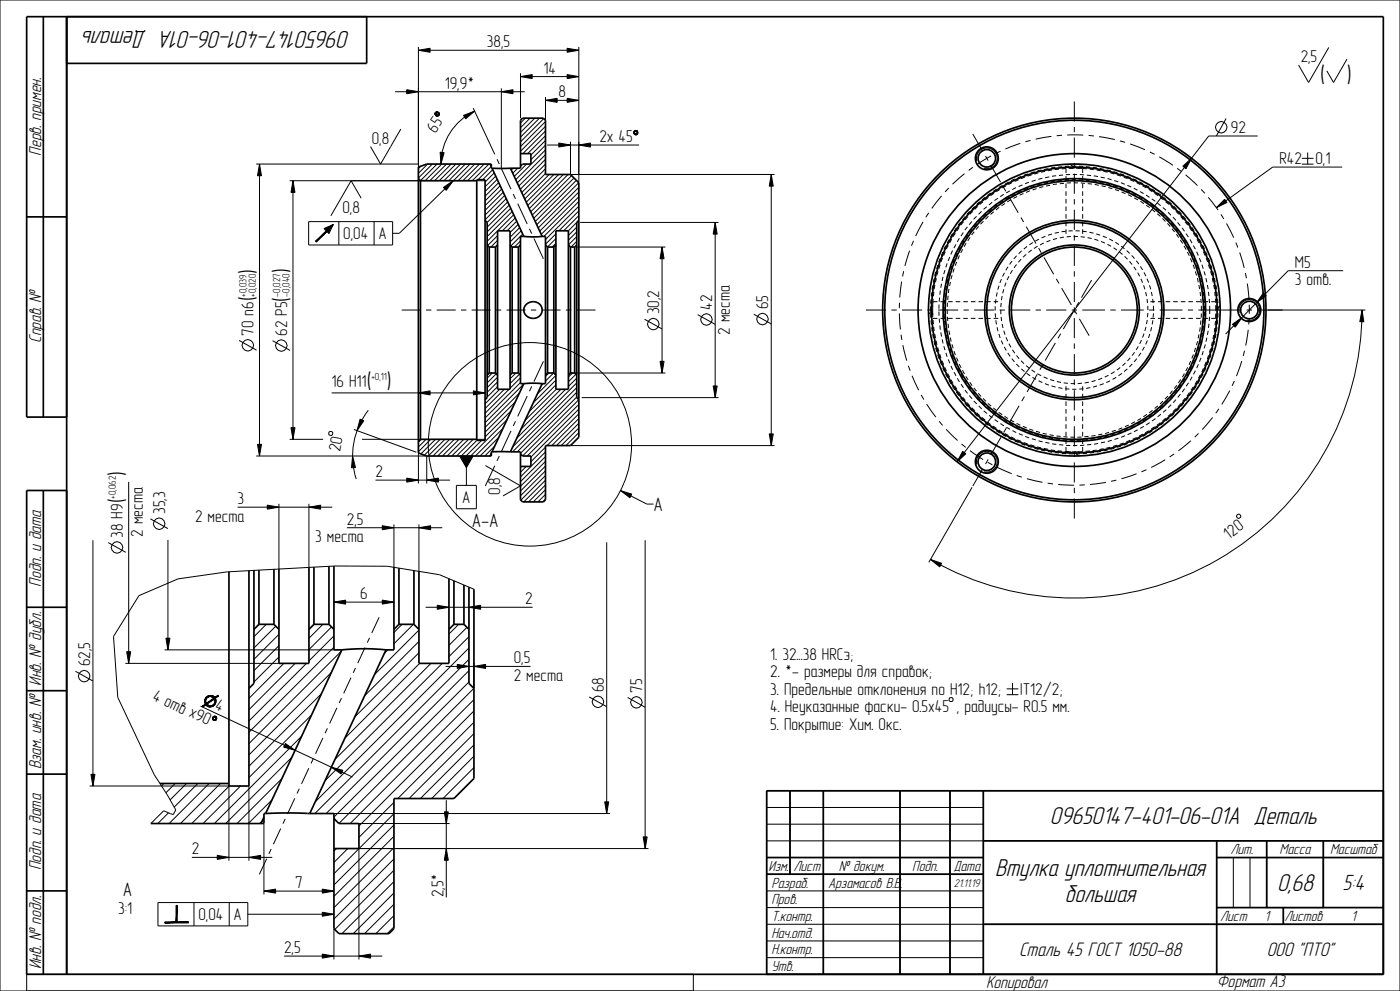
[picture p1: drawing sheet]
<svg xmlns="http://www.w3.org/2000/svg" width="420mm" height="297mm" viewBox="0 0 420 297" stroke-linecap="round" stroke-linejoin="round" font-family="sans-serif">
<g fill="none" stroke="#000" stroke-width=".51">
<path d="M13 5v120M20 5v287M110 5v14h-90M125.5 53.5l.6 .7M126.1 54.2v77.5M126.1 54.2h16.9M143 53.9h2.5v78.1h-2.5zM147 49.2h-19l-2.5 .9v85.7l2.5 .9h19M147 49.2h.4v1.2h.2M147 49.2l.4 .8M147.6 50.4h5.5M147.6 50.4l9.5 20.5"/>
<path d="M153.1 50.4h3v-14.4l.7-.6h6.2l.6 .6v16.3h7.5l2.5 2.5v76.2l-2.5 2.5h-7.5v16.3l-.6 .6h-6.2l-.7-.6v-14.4h-3M153.1 50.4l9.6 20.5M156.1 46h3.2v3.2h-2.5l-.7 .6M8 65h12M145.5 66l.6 .7v52.5l-.6 .6M146.1 73.4l.7 .6M146.8 74v37.8M146.8 74h1.8M148.6 74v37.8M149.3 69.2h3.7v47.5h-3.7zM149.3 73.4l-.7 .6M153 73.4l.6 .6"/>
<path d="M153.6 74v37.8M153.6 74h1.9M155.5 74v37.8M156.1 73.4l-.6 .6M157.1 70.9h5.6M157.1 70.9h-1v44.1h1M162.7 70.9h.9v44.1h-.9M163.6 73.4l.7 .6M164.3 74v37.8M164.3 74h1.8M166.1 74v37.8M166.8 69.2h3.7v47.5h-3.7z"/>
<path d="M166.8 73.4l-.7 .6M170.5 73.4l.6 .6M171.1 74h1.3M171.1 74v37.8M172.4 74v37.8M173 73.4l-.6 .6M173.6 66l-.6 .7v52.5l.6 .6M146.8 111.8h1.8M146.8 111.8l-.7 .6M148.6 111.8l.7 .6M153.6 111.8h1.9M153.6 111.8l-.6 .6"/>
<path d="M155.5 111.8l.6 .6M157.1 115h5.6M157.1 115l-9.5 20.4M162.7 115l-9.6 20.4M164.3 111.8h1.8M164.3 111.8l-.7 .6M166.1 111.8l.7 .6M171.1 111.8h1.3M171.1 111.8l-.6 .6M172.4 111.8l.6 .6M20 125h-12v-120h407v287h-407v-145h12M126.1 131.7h16.9"/>
<path d="M126.1 131.7l-.6 .6M147.4 135.9l-.4 .8M147.6 135.4h5.5M147.6 135.4h-.2v1.2l-.4 .1M156.1 136l.7 .7h2.5v3.1h-3.2M13 147v145M74.7 171v64.6h-6v-64.2M76.2 170.9v33.9l-1.5 1.5M77.7 170.9v16.2M82.2 170.6v16.5M92.7 170.1v28.7h-9v-28.3M94.2 170v17.1"/>
<path d="M98.7 169.7v17.4M100.2 169.6v25.2h2.4M118.2 170v24.8h-2.4M119.7 170.3v16.8M124.2 171v16.1M125.7 171.2v27.6h9v-25.4M136.2 174.1v13M139.2 175.3v11.8M140.7 176v28.8l1.5 1.5M142.2 176.6v56.7l-6 6h-18v39l-1.5 1.5h-15l-1.5-1.5v-34.5h-7.3M8 182h12M77.7 187.1l-1.5 1.5"/>
<path d="M77.7 187.1h4.5M82.2 187.1l1.5 1.5M94.2 187.1l-1.5 1.5M94.2 187.1h4.5M98.7 187.1l1.5 1.5M102.6 194.8l.7-.1a63.7 63.7 0 0 1 12.5 .1M102.6 194.8l-22.9 49M115.8 194.8l-22.9 49M119.7 187.1l-1.5 1.5M119.7 187.1h4.5M124.2 187.1l1.5 1.5M136.2 187.1l-1.5 1.5"/>
<path d="M136.2 187.1h3M139.2 187.1l1.5 1.5M8 207h12M8 232h12M48 234.8h20.7M237 237v25M247 237v55M270 237v55M285 237v55M295 237v55M415 237h-185v55M45.3 246.8h33"/>
<path d="M79.2 244.9l-.9 1.9M79.7 243.8h-.5v3h-.9M79.7 243.8l7.5-.2 5.7 .2M100.2 245.3l1.5 1.5h6v7.5h-7.5M230 257h65M295 252h120M365 257h50M365 252v40M380 252v20M397 252v20M8 267h12M230 262h65"/>
<path d="M295 277h120M365 272h50M385 272v5"/>
<circle cx="322.3" cy="92.9" r="57.5"/>
<circle cx="322.3" cy="92.9" r="56.9"/>
<circle cx="322.3" cy="92.9" r="46.9"/>
<circle cx="322.3" cy="92.9" r="43.8"/>
<circle cx="322.3" cy="92.9" r="42.8"/>
<circle cx="322.3" cy="92.9" r="39.4"/>
<circle cx="322.3" cy="92.9" r="38.8"/>
<circle cx="322.3" cy="92.9" r="26.9"/>
<circle cx="322.3" cy="92.9" r="26.3"/>
<circle cx="322.3" cy="92.9" r="19.5"/>
<circle cx="322.3" cy="92.9" r="18.9"/>
</g>
<g fill="none" stroke="#000" stroke-width=".3">
<path d="M0 0h420v297h-420zM125.5 15.1l3.5-.6v1.2zM125.5 14.1v35.1h-48.7M125.5 15.1h48.1M170.1 14.5l3.5 .6-3.5 .6zM173.6 14.1v38.2M156.1 23l3.5-.6v1.2zM156.1 22v13.4M156.1 23h17.5M157.6 35.4l-1.5 1.5M159 35.4l-2.9 2.9M160.4 35.4l-4.3 4.3"/>
<path d="M161.8 35.4l-5.7 5.7M163.1 35.5l-7 7M163.6 30.1l3.5-.6v1.2zM163.6 36.4l-7.5 7.5M163.6 37.9l-7.5 7.5M163.6 39.3l-6.7 6.7M163.6 29.1v6.9M163.6 30.1h10M170.1 22.4l3.5 .6-3.5 .6zM170.1 29.5l3.5 .6-3.5 .6zM367.8 35.5l-2.9 5.3M77.8 49.2l.6 3.5h-1.2z"/>
<path d="M77.8 49.2v87.5M87.9 54.2l.6 3.5h-1.2zM87.9 54.2v77.5M126.2 49.8l-.7 .7M128.3 49.2l-2.8 2.7M129.7 49.2l-4.2 4.2M131.1 49.2l-5 5h-39.2M132.5 49.2l-5 5M133.9 49.2l-5 5M135.4 49.2l-5 5M136.8 49.2l-5 5M138.2 49.2l-5 5"/>
<path d="M139.6 49.2l-5 5M141 49.2l-5 5M142.4 49.2l-5 5M143 54.2h2.5M143.8 49.2l-5 5M145.3 49.2l-5 5M146.7 49.2l-5 5M147.4 49.9l-4 4M147.8 50.9l-3 3M148.3 51.8l-2.8 2.8M148.7 52.8l-3.2 3.2M149.2 53.8l-3.7 3.6"/>
<path d="M149.6 54.7l-4.1 4.1M150.1 55.7l-4.6 4.5M150.5 56.6l-5 5M151 57.6l-5.5 5.4M151.4 58.6l-5.9 5.9M151.9 59.5l-6.4 6.4M153.9 50.4l-.5 .6M155.3 50.4l-1.5 1.5M158 49.2l-3.7 3.7M163.6 40.7l-5.3 5.3M163.6 42.1l-4.3 4.4M163.6 43.5l-4.3 4.4"/>
<path d="M163.6 44.9l-8.9 8.9M163.6 46.3l-8.4 8.5M163.6 47.8l-8 8M163.6 49.2l-7.5 7.5M163.6 50.6l-7.1 7.1M163.6 52l-6.6 6.7M164.8 52.3l-7.4 7.3M166.2 52.3l-8.3 8.3M167.6 52.3l-9.3 9.3M169 52.3l-10.2 10.2M170.4 52.3l-11.2 11.2M171.1 52.3h61.3"/>
<path d="M171.5 52.6l-11.8 11.9M172.2 53.3l-12.1 12.1M172.9 54.1l-12.3 12.3M173.6 54.8l-12.6 12.5M173.6 56.1l-12.1 12.2M173.6 57.6l-11.7 11.7M173.6 59l-11.2 11.2M231.4 52.3l.6 3.5h-1.2zM231.4 52.3v81.2M293 48.3a3.1 3.1 0 0 1 2.8-4 3.1 3.1 0 0 1 3.4 3.4 3.1 3.1 0 0 1-4 2.8M354.9 49.8l2.6-2.4-1.7 3.2zM367.4 59.7l.7 1-3.2 1.5z"/>
<path d="M377.3 40.8h-14.7l-75.5 97.6M390.6 47.4h3.5M390.6 49.2h3.5M392.3 45.7v3.5M402.7 50.1h-20.9l-16.9 12.1M149.3 70.6l-3 3M149.3 72l-2 2M152.3 60.5l-6.2 6.2M152.8 61.5l-6.7 6.6M153.2 62.4l-7.1 7.1M153.7 63.4l-7.6 7.5M154.1 64.4l-8 7.9"/>
<path d="M154.6 65.3l-3.9 3.9M155 66.3l-2.9 2.9M155.5 67.3l-2.5 2.4M155.9 68.2l-2.9 2.9M156.1 72.2l-1.8 1.8M156.4 69.2l-3.4 3.3M156.8 70.1l-3.5 3.6M166.8 70.1l-3.2 3.1M166.8 71.5l-2.6 2.5M166.8 72.9l-1.2 1.1M172.8 74h26.8M173 66.7l-2.5 2.5"/>
<path d="M173 68.1l-2.5 2.5M173 69.5l-2.5 2.5M173 70.9l-2.5 2.5M173 72.3l-1.7 1.7M173.6 60.4l-10.4 10.5M173.6 61.8l-10 10M173.6 63.2l-5.9 6M173.6 64.6l-4.5 4.6M174 66.7h41.6M198.6 74l.6 3.5h-1.2zM198.6 74v37.8M214.6 66.7l.6 3.5h-1.2z"/>
<path d="M214.6 66.7v52.5M193.4 95.7l5.2 2.9M209.3 94.3l5.3 2.9M226.1 94.2l5.3 2.9M369.7 97.2l2.9-2.1-2 2.9zM371.8 93.7a3.1 3.1 0 0 1 2.7-3.9 3.1 3.1 0 0 1 3.4 3.4 3.1 3.1 0 0 1-3.9 2.7M379 87.8l.9 .8-2.9 2.1zM380.3 92.9h29.3M402.9 81.1h-16.4l-18.8 19M408.6 92.9l.5 3.5h-1.2zM408.6 92.9a86.3 86.3 0 0 1-129.5 74.8M71.7 102l5.3 2.9"/>
<path d="M81.8 102.1l5.2 2.9M99.5 117.7h46M125.5 117.7l3.5-.6v1.2zM142 117.1l3.5 .6-3.5 .6zM147.7 111.8l-1.6 1.5M148.9 112l-2.8 2.7M149.3 113l-3.2 3.2M149.3 114.5l-3.2 3.1M149.3 115.9l-3.2 3.1M149.9 116.7l-4.4 4.3M151.3 116.7l-5.8 5.7M152.7 116.7l-7.2 7.2"/>
<path d="M154.8 111.8l-1.8 1.7M155.8 117.8l-10.3 10.3M155.8 112.1l-2.8 2.8M156.1 113.2l-3.1 3.2M156.1 114.6l-10.6 10.7M157.1 115.2l-11.6 11.5M162.9 115l-.4 .4M164.7 111.8l-1.1 1M166.1 111.8l-2.5 2.4M166.8 112.5l-5.6 5.6M166.8 113.9l-6.8 6.8M166.8 115.3l-8.1 8.1"/>
<path d="M166.9 116.7l-9.4 9.3M168.3 116.7l-12 12M169.7 116.7l-14.7 14.6M171.7 111.8l-1.2 1.2M172.4 111.8h27.2M172.8 112.2l-2.3 2.2M173 113.3l-2.5 2.5M173 114.7l-19.2 19.3M173 116.2l-19.2 19.2M173 117.6l-17.8 17.8M173 119l-16.9 16.9M173.6 119.8l-16.8 16.9"/>
<path d="M174.5 119.2h41.1M198 108.3h1.2l-.6 3.5zM214 115.7h1.2l-.6 3.5zM76.8 136.7h51.2v8.2M77.2 133.2h1.2l-.6 3.5zM86.9 131.7h10M87.3 128.2h1.2l-.6 3.5zM98.7 129.5l.3-.2 .6 .1 .2 .3-.1 .6-.3 .2-.6-.1-.2-.3zM105.8 136.7l.8 3.4-1.2 .1zM106.2 128.7l18.7 6.8M108 125.6l1.1 .5-2 3zM108.6 131.7h17.5"/>
<path d="M110.5 123a22.2 22.2 0 0 0-3.6 20.6M125.5 135.8v9.1M126.4 131.7l-.9 .8M127.8 131.7l-2.3 2.3M129.2 131.7l-3.7 3.7M130.6 131.7l-4.3 4.3M132.1 131.7l-4.8 4.7M133.5 131.7l-5 5M134.9 131.7l-5 5M136.3 131.7l-5 5M137.7 131.7l-5 5M139.1 131.7l-5 5"/>
<path d="M140.5 131.7l-5 5M142 131.7l-5 5M143 131.7h2.5M143.1 132l-4.7 4.7M144.5 132l-4.7 4.7M147.2 136.4l-.3 .3M148.4 133.7l-3 3M149.6 131.1l-5.6 5.6M150.9 128.4l-8.3 8.3M152.1 125.8l-10.9 10.9M153.3 123.1l-7.8 7.8M154.6 120.5l-9.1 9"/>
<path d="M156.5 139.8l-.4 .3M157.9 139.8l-1.8 1.7M163.6 134l-4.3 4.4M163.6 135.4l-7.5 7.5M163.6 136.8l-7.5 7.5M163.6 138.3l-7.5 7.5M163.6 139.7l-7.5 7.5M171.1 133.5h61.3M173.6 121.2l-15.4 15.5M173.6 122.6l-14.3 14.4M173.6 124l-9.5 9.5M173.6 125.4l-8.1 8.1"/>
<path d="M173.6 126.8l-6.6 6.7M173.6 128.3l-5.2 5.2M173.6 129.7l-3.8 3.8M230.8 130h1.2l-.6 3.5zM288.8 135.3l.9 .7-2.6 2.4zM293 139.2a3.1 3.1 0 0 1 2.8-3.9 3.1 3.1 0 0 1 3.4 3.4 3.1 3.1 0 0 1-4 2.7M38.6 144.4v54.4M45.1 155.5l5.3 2.9M71.3 152h28.4M80.2 151.4l3.5 .6-3.5 .6zM83.7 151v19.5M92.7 152l3.5-.6v1.2z"/>
<path d="M92.7 151v19.1M104.1 158.2h28.6M112.7 143.9h22.3M114.7 157.6l3.5 .6-3.5 .6zM118.2 157.2v12.8M122 143.3l3.5 .6-3.5 .6zM125.7 158.2l3.5-.6v1.2zM125.7 157.2v14M128 143.9l3.5-.6v1.2zM163.6 141.1l-7.5 7.5M163.6 142.5l-7.3 7.4M163.6 143.9l-6.5 6.5"/>
<path d="M163.6 145.3l-5 5.1M163.6 146.7l-3.6 3.7M163.6 148.2l-2.2 2.2M163.6 149.6l-.8 .8M291.6 146l-13 22.5M371 154.4l.5-.3h.4l.3 .5v.4l-.5 .4-.4-.1-.3-.5zM27.9 161.9v73.7M32.5 162.6l5.2 2.9M50.4 161.8v33M114.7 179.9l3.5 .6-3.5 .6zM142.2 176.6l-10.4-4.4-15.6-2.5-15.7-.1-32.3 1.8-14.8 2.1-11.7 5-7.6 12.2 1.2 18.3 11 23.1 3.9 6.1 2.5 4.5-.7 1.4-2.9-1.1-3.8 3.8M182 162.5v81.3"/>
<path d="M193.5 161.9v92.4M279.1 167.7l3.4 1.1-.6 1.1zM37.6 198.8h46.1M38 195.3h1.2l-.6 3.5zM49.4 194.8h50.8M49.8 191.3h1.2l-.6 3.5zM79.9 187.1l-3.7 3.7M82.7 187.7l-6.5 6.5M83.7 190.1l-7.5 7.5M83.7 193.5l-7.5 7.5M83.7 196.9l-7.5 7.5M85.2 198.8l-10.5 10.5"/>
<path d="M88.6 198.8l-13.9 13.9M91.9 198.8l-17.2 17.3M96.9 187.1l-4.2 4.2M99.5 187.9l-6.8 6.8M100.2 180.5l3.5-.6v1.2zM100.2 190.6l-7.5 7.5M100.2 194l-25.5 25.5M100.2 180.5h18M102.4 195.2l-27.7 27.7M116.4 194.8l-1.1 1M120.6 187.1l-2.4 2.4M124 187.1l-5.8 5.8"/>
<path d="M125.7 188.8l-13.4 13.4M125.7 192.2l-16.3 16.3M125.7 195.6l-19.3 19.3M125.9 198.8l-22.4 22.5M127.7 182h32.1M129.3 198.8l-28.8 28.8M131.2 181.4l3.5 .6-3.5 .6zM132.7 198.8l-35.2 35.2M137.6 187.1l-2.9 2.9M140.1 188l-5.4 5.4M140.7 182l3.5-.6v1.2zM140.7 190.8l-6 6"/>
<path d="M140.7 194.2l-46.1 46.1M140.7 197.6l-46.2 46.2M22.6 201.2l5.3 2.9M93.5 214.3l-18.8 18.7M96.4 207.9l-21.7 21.8M99.4 201.5l-24.7 24.8M140.7 201l-42.8 42.8M140.7 204.4l-40.5 40.5M142.2 206.3l-40.5 40.5M142.2 209.7l-37.2 37.1M142.2 213.1l-34.5 34.5M142.2 216.5l-22.9 22.8"/>
<path d="M142.2 219.9l-19.5 19.4M176.8 208.9l5.2 2.9M188.3 209l5.2 3M285 209.1h.6l.3 .3v.5l-.3 .3h-.6l-.3-.3v-.5zM302 206.4h3.5M302 208.2h3.5M303.8 204.7v3.5M26.9 235.6h41.8v22.4M27.3 232.1h1.2l-.6 3.5zM49.2 234.8l-.8 .7M52.6 234.8l-2.8 2.8M55.9 234.8l-4.9 4.9"/>
<path d="M59.3 234.8l-7 7.1M62.7 234.8l-12 12M66.1 234.8l-12 12M68.8 235.6l-11.3 11.2M72.2 235.6l-11.3 11.2M74.7 235.6v22.4M81.6 239.7l-7.1 7.1M84.6 233.3l-13.5 13.5M87.5 227l-19.8 19.8M90.5 220.6l-26.2 26.2M142.2 223.2l-16.1 16.1M142.2 226.6l-12.7 12.7"/>
<path d="M142.2 230l-9.3 9.3M230 237h185v55h-185zM237 237v25M247 237v55M270 237v55M285 237v55M295 237v55M50.6 243.6l-3.3 3.2M57.6 257h24.1M65.2 256.4l3.5 .6-3.5 .6zM74.7 257l3.5-.6v1.2zM78.6 246.1l-.7 .7"/>
<path d="M79.2 246.8v21.3M100.2 243.8h82.8M100.9 254.3l-.7 .8M104.3 254.3l-4.1 4.2M118.2 240.5l-10.5 10.5M118.2 243.9l-18 18M118.2 247.2l-18 18M118.2 250.6l-18 18M118.2 254l-18 18M118.2 257.4l-18 18M181.4 240.3h1.2l-.6 3.5zM192.9 250.8h1.2l-.6 3.5z"/>
<path d="M194.5 254.3h-86.8v33.2M230 242h65M230 247h65M230 252h185M230 257h65M365 257h50M365 252v40M370 257v15M375 257v15M380 252v20M397 252v20M79.2 267.1l3.5-.6v1.2z"/>
<path d="M79.2 267.1h21M96.7 266.5l3.5 .6-3.5 .6zM100.2 278.3v9.2M118.2 260.8l-17.8 17.8M118.2 264.2l-15.6 15.6M118.2 267.6l-12.2 12.2M118.2 271l-8.8 8.8M118.2 274.4l-5.4 5.4M118.2 277.8l-2 2M230 262h65M230 267h65M230 272h65"/>
<path d="M230 277h185M365 272h50M385 272v5M8 297v-5h200v5M85.2 286.5h29.5M96.7 285.9l3.5 .6-3.5 .6zM107.7 286.5l3.5-.6v1.2zM230 282h65M230 287h65"/>
<circle cx="366.3" cy="38.1" r="1.72"/>
<circle cx="196" cy="97.2" r="1.72"/>
<circle cx="211.9" cy="95.8" r="1.72"/>
<circle cx="228.7" cy="95.7" r="1.72"/>
<circle cx="74.3" cy="103.5" r="1.72"/>
<circle cx="84.4" cy="103.6" r="1.72"/>
<circle cx="159" cy="133.2" r="30.5"/>
<circle cx="47.8" cy="157" r="1.72"/>
<circle cx="35.1" cy="164.1" r="1.72"/>
<circle cx="25.3" cy="202.7" r="1.72"/>
<circle cx="179.4" cy="210.4" r="1.72"/>
<circle cx="190.9" cy="210.5" r="1.72"/>
</g>
<g fill="#000">
<path d="M125.5 15.1l3.5-.6v1.2zM170.1 14.5l3.5 .6-3.5 .6zM156.1 23l3.5-.6v1.2zM163.6 30.1l3.5-.6v1.2zM170.1 22.4l3.5 .6-3.5 .6zM170.1 29.5l3.5 .6-3.5 .6zM77.8 49.2l.6 3.5h-1.2zM87.9 54.2l.6 3.5h-1.2zM231.4 52.3l.6 3.5h-1.2zM354.9 49.8l2.6-2.4-1.7 3.2zM198.6 74l.6 3.5h-1.2zM214.6 66.7l.6 3.5h-1.2z"/>
<path d="M367.4 59.7l.7 1-3.2 1.5zM369.7 97.2l2.9-2.1-2 2.9zM379 87.8l.9 .8-2.9 2.1zM408.6 92.9l.5 3.5h-1.2zM125.5 117.7l3.5-.6v1.2zM142 117.1l3.5 .6-3.5 .6zM198 108.3h1.2l-.6 3.5zM214 115.7h1.2l-.6 3.5zM77.2 133.2h1.2l-.6 3.5zM87.3 128.2h1.2l-.6 3.5zM105.8 136.7l.8 3.4-1.2 .1zM108 125.6l1.1 .5-2 3z"/>
<path d="M230.8 130h1.2l-.6 3.5zM288.8 135.3l.9 .7-2.6 2.4zM80.2 151.4l3.5 .6-3.5 .6zM92.7 152l3.5-.6v1.2zM114.7 157.6l3.5 .6-3.5 .6zM122 143.3l3.5 .6-3.5 .6zM125.7 158.2l3.5-.6v1.2zM128 143.9l3.5-.6v1.2zM279.1 167.7l3.4 1.1-.6 1.1zM38 195.3h1.2l-.6 3.5zM49.8 191.3h1.2l-.6 3.5zM100.2 180.5l3.5-.6v1.2z"/>
<path d="M114.7 179.9l3.5 .6-3.5 .6zM131.2 181.4l3.5 .6-3.5 .6zM140.7 182l3.5-.6v1.2zM27.3 232.1h1.2l-.6 3.5zM65.2 256.4l3.5 .6-3.5 .6zM74.7 257l3.5-.6v1.2zM181.4 240.3h1.2l-.6 3.5zM192.9 250.8h1.2l-.6 3.5zM79.2 267.1l3.5-.6v1.2zM96.7 266.5l3.5 .6-3.5 .6zM96.7 285.9l3.5 .6-3.5 .6zM107.7 286.5l3.5-.6v1.2z"/>
</g>
<path d="M360.4 92.9a38.1 38.1 0 0 0-56.4-33.4 38.1 38.1 0 0 0-2.2 65.6 38.1 38.1 0 0 0 58.5-29.6l.1-2.6M361.4 92.9a39.1 39.1 0 0 0-57.9-34.2 39.1 39.1 0 0 0-2.2 67.2 39.1 39.1 0 0 0 60-30.3l.1-2.7M364.8 92.9a42.5 42.5 0 0 0-62.9-37.2 42.5 42.5 0 0 0-2.5 73.1 42.5 42.5 0 0 0 65.3-33l.1-2.9M365.4 92.9a43.1 43.1 0 0 0-63.8-37.8 43.1 43.1 0 0 0-2.5 74.2 43.1 43.1 0 0 0 66.2-33.4l.1-3" fill="none" stroke="#000" stroke-width=".3" stroke-dasharray="1.3 .8" stroke-linecap="butt"/>
<!-- layer: AXES -->
<g fill="none" stroke="#000" stroke-width=".3">
<path d="M322.3 30.4v6M322.3 38v1.6M145.6 40.2l2.8 6.1M149.1 47.7l.7 1.5M149.8 49.2h.1M150.5 50.6l2.8 6.1M154 58.1l.6 1.5M291.8 40.1l3 5.3M295.6 46.8l.8 1.3M297.2 49.5l3 5.1M301 56h.1M301 56l.8 1.3"/>
<path d="M302.6 58.7l2.9 5.1M319.8 50.5v1.4M319.8 52.8v1.3M319.8 55v1.4M319.8 57.3v1.4M319.8 59.6v1.4M321.1 49.2l.8 .7M321.9 49.9h.1M321.9 49.9h.7M322.3 50.4h-1.5M322.3 41.2v6.1M322.3 48.9v1.6"/>
<path d="M322.3 52v6.1M322.3 59.7v1.6M323.3 50.4l1.5 .1v1.4M323.5 49.2h.1M324.8 52.8v1.3M324.8 55v1.4M324.8 57.3v1.4M324.8 59.6v1.4M155.3 61l2.9 6.1M158.8 68.6l.7 1.4M160.2 71.5l2.8 6.1M306.3 65.2l.8 1.3"/>
<path d="M307.9 67.9l2.9 5.1M311.6 74.4l.8 1.4M313.2 77.1l2.9 5.1M319.8 61.9v1.3M319.8 64.2v1.3M319.8 66.4v1.4M319.8 68.7v1.4M322.3 62.9v6M322.3 70.5v1.6M322.3 73.7v6M324.8 61.9v1.3M324.8 64.2v1.3"/>
<path d="M324.8 66.4v1.4M324.8 68.7v1.4M120.5 92.9h5.7M127.8 92.9h1.6M131 92.9h5.7M138.3 92.9h1.6M141.5 92.9h5.7M148.8 92.9h1.6M152 92.9h5.7M159.3 92.9h1.6M162.5 92.9h5.7M169.8 92.9h1.6"/>
<path d="M172.9 92.9h5.7M259.8 92.9h6M267.4 92.9h1.6M270.6 92.9h6M278.2 92.9h1.6v1.5M279.3 93.3l-.7 .9M279.3 93.3h.1M279.3 92.6v.7M279.9 95.4h1.3M281.2 90.4h-1.3l-.1 1.5M281.4 92.9h6.1M282.1 95.4h1.4"/>
<path d="M282.1 90.4h1.4M284.4 95.4h1.4M284.4 90.4h1.4M286.7 95.4h1.4M286.7 90.4h1.4M289 95.4h1.4M289 90.4h1.4M289.1 92.9h1.5M291.3 95.4h1.3M291.3 90.4h1.3M292.2 92.9h6.1M293.5 95.4h1.4"/>
<path d="M293.5 90.4h1.4M295.8 95.4h1.4M295.8 90.4h1.4M298.1 95.4h1.4M298.1 90.4h1.4M299.9 92.9h1.6M300.4 95.4h.1M300.4 90.4h.1M303.1 92.9h6M310.7 92.9h1.6M313.9 92.9h6M316.9 83.6l.8 1.4"/>
<path d="M318.5 86.3l2.9 5.1M321.5 92.9h1.6M322 93.4l-3 5.2M322.2 92.8h.1M322.2 92.8l.8 1.4M322.3 81.3v1.6M322.3 84.5v6M322.3 92.1v1.6M322.3 95.3v6M322.8 92h.1M323.6 90.6l-.8 1.4M323.8 95.5l2.9 5.1"/>
<path d="M324.7 92.9h6.8M327.5 83.9l-3.1 5.3M333.1 92.9h1.6M336.3 92.9h6.8M344.2 95.4h.1M344.2 90.4h.1M344.7 92.9h1.6M345.1 95.4h1.4M345.1 90.4h1.4M347.4 95.4h1.4M347.4 90.4h1.4M347.9 92.9h6.8"/>
<path d="M349.7 95.4h1.4M349.7 90.4h1.4M352 95.4h1.3M352 90.4h1.3M354.2 95.4h1.4M354.2 90.4h1.4M356.3 92.9h1.6M356.5 95.4h1.4M356.5 90.4h1.4M358.8 95.4h1.4M358.8 90.4h1.4M359.5 92.9h12.9"/>
<path d="M361.1 95.4h1.3M361.1 90.4h1.3M363.4 90.4h1.3M364.8 91.4v1.5M364.8 93.9l-.1 1.5h-1.3M365.3 92.5v.7M365.3 92.5h.1M366 91.7l-.7 .8M374 92.9h1.6M377.2 92.9h7.6M158.2 118.7l-2.9 6.1M159.5 115.8l-.7 1.5"/>
<path d="M163 108.3l-2.8 6.1M307.3 118.9l-.8 1.3M311.2 112.2l-3.1 5.3M312.8 109.4l-.8 1.4M316.6 102.8l-3 5.2M318.2 100l-.8 1.4M319.8 115.7v1.4M319.8 118v1.4M322.3 102.9v1.6M322.3 106.1v6.1M322.3 113.7v1.6M322.3 116.9v6.1"/>
<path d="M324.8 115.7v1.4M324.8 118v1.4M148.4 139.6l-2.8 6.1M149.8 136.7l-.7 1.4M149.8 136.7h.1M153.3 129.1l-2.8 6.1M154.6 126.2l-.6 1.5M296.4 137.7l-.8 1.4M300.3 131l-3.1 5.3M301.1 129.7h.1M301.9 128.3l-.8 1.4M305.7 121.6l-3 5.3"/>
<path d="M319.8 134v1.3l1.5 .1M319.8 120.3v1.4M319.8 122.6v1.4M319.8 124.9v1.3M319.8 127.1v1.4M319.8 129.4v1.4M319.8 131.7v1.4M322 135.9h.7M322.3 124.6v1.6M322.3 127.8v6M322.3 135.4v1.6M322.3 138.6v6"/>
<path d="M322.7 135.9h.1M322.7 135.9l.8 .7M323.8 135.4h-1.5M324.8 120.3v1.4M324.8 122.6v1.4M324.8 124.9v1.3M324.8 127.1v1.4M324.8 129.4v1.4M324.8 131.7v1.4M324.8 134v1.3M294.8 140.5l-3 5.2M322.3 146.2v1.6"/>
<path d="M322.3 149.4v6M109.5 194.1l-2.2 4.7M110.9 191.2l-.7 1.4M113.7 185l-2.2 4.7M98.2 218.3l-.7 1.4M101.1 212.1l-2.2 4.7M102.4 209.2l-.6 1.5M105.3 203.1l-2.2 4.7M106.6 200.2l-.6 1.4M88.4 239.3l-2.2 4.7M89.8 236.4l-.7 1.4M92.6 230.2l-2.1 4.7"/>
<path d="M94 227.3l-.7 1.5M96.9 221.2l-2.2 4.7M80 257.3l-2.2 4.7M81.3 254.5l-.6 1.4M84.2 248.3l-2.2 4.7M85.6 245.4l-.7 1.5"/>
</g>
<g fill="none" stroke="#000" stroke-width=".51">
<path d="M157.9 91.3a2.63 2.63 0 0 1 3.8-.3 2.63 2.63 0 0 1-.1 3.9 2.67 2.67 0 0 1-3.3 0 2.67 2.67 0 0 1-.8-3.2z"/>
<circle cx="296" cy="47.4" r="3.4"/>
<circle cx="296" cy="47.4" r="2.63"/>
<circle cx="374.8" cy="92.9" r="3.4"/>
<circle cx="374.8" cy="92.9" r="2.63"/>
<circle cx="296" cy="138.4" r="3.4"/>
<circle cx="296" cy="138.4" r="2.63"/>
</g>
<path d="M374.8 92.9a52.5 52.5 0 0 0-77.7-46 52.5 52.5 0 0 0-3.1 90.3 52.5 52.5 0 0 0 80.7-40.7l.1-3.6" fill="none" stroke="#000" stroke-width=".3" stroke-dasharray="1.6 1.6 4.8 1.6" stroke-linecap="butt"/>
<path d="M344.4 92.9a22.1 22.1 0 0 0-32.6-19.4 22.1 22.1 0 0 0-1.6 37.9 22.1 22.1 0 0 0 34.1-16.6l.1-1.9M346 92.9a23.8 23.8 0 0 0-35-20.8 23.8 23.8 0 0 0-1.7 40.7 23.8 23.8 0 0 0 36.7-17.9v-2M362.9 92.9a40.6 40.6 0 0 0-60.1-35.6 40.6 40.6 0 0 0-2.4 69.9 40.6 40.6 0 0 0 62.4-31.5l.1-2.8" fill="none" stroke="#000" stroke-width=".3" stroke-dasharray="1.3 .8" stroke-linecap="butt"/>
<!-- layer: DETAILS -->
<g fill="none" stroke="#000" stroke-width=".3">
<path d="M398.6 14.2l-6 10.5-3-5.2M404.1 17.7l-4 7-2.1-3.5M120.2 38.7l-6 10.5-3-5.3M105.3 54.2l-6 10.5M105.3 54.2l3 5.2M105.3 54.2h20.8M133 56.2l3-2-2.1 2.8zM136 54.2l-16.2 15.7h-2M92.6 66.4h25.2v7h-25.2zM94.7 72.3l3.1-3.1 .3 .2zM94.7 72.3l3.4-2.9-3.2 3.2zM97.2 68.5l2.8-1.2-2.2 1.9z"/>
<path d="M97.8 69.2l2.2-1.9-1.9 2.1zM100 67.3l-1.3 2.7-.6-.6zM101.6 66.4v7M112.2 66.4v7M137.9 136.7h4l-2 3.5zM145.6 139.5l10.5 6.1-5.2 3M136.9 145.5h6v7h-6zM139.9 140.2v5.3M186.1 147l3.4 1.1-.5 1.1zM186.1 147l7.9 4.1h2M47.4 270.5h26.9v7h-26.9zM49.5 276.6l3.7-.3h3.3z"/>
<path d="M49.5 276.6l3.7-.3zM49.5 276.3h3.3l-3.3 .3zM49.5 276.6l7-.3v.3zM52.8 271.4h.4l-.4 4.9zM53.2 271.4v4.9h-.4zM58.2 270.5v7M68.8 270.5v7M74.3 274h25.9M96.7 273.4l3.5 .6-3.5 .6z"/>
</g>
<path d="M133 56.2l3-2-2.1 2.8zM94.7 72.3l3.4-2.9-3.2 3.2zM97.2 68.5l2.8-1.2-2.2 1.9zM97.8 69.2l2.2-1.9-1.9 2.1zM100 67.3l-1.3 2.7-.6-.6zM94.7 72.3l3.1-3.1 .3 .2zM137.9 136.7h4l-2 3.5zM186.1 147l3.4 1.1-.5 1.1zM96.7 273.4l3.5 .6-3.5 .6z" fill="#000"/>
<path d="M53 271.4v4.9" fill="none" stroke="#000" stroke-width=".36"/>
<path d="M49.5 276.4h7" fill="none" stroke="#000" stroke-width=".33"/>
<!-- layer: DRAFT_DIMS -->
<g fill="#000">
<path d="M122 26.9l3.5 .6-3.5 .6zM130.7 33.7l.2-.1-.4 .5zM130.9 33.6l.1-.1-.5 .8zM131 33.5l-.5 .8zM130.7 33.7l-.2 .3zM130.8 34l-.2 .4zM130.8 34.3l-.2 .3zM130.7 33.7l-.2 .4zM130.8 34.2l-.2 .4zM130.8 34.1l-.2 .5zM130.9 34.4l-.1 .3zM130.8 33.9l-.2 .5z"/>
<path d="M130.6 34.6l.3-.2-.1 .3zM130.9 33.6l-.4 .7zM131 33.5l-.2 .4zM130.9 34.5v.3zM130.9 34.5v.3l-.1-.1zM131 34.5l-.1 .3zM131 33.5l-.1 .4zM131 33.5h.2l-.2 .3zM131.2 34.5l-.1 .3zM131.1 34.6v.2zM131.1 34.6l-.2 .2zM131.2 33.5l-.1 .3z"/>
<path d="M131.2 33.5h.1l-.1 .3zM131.2 33.5l-.2 .3zM131.7 33.9l-.4 .9zM131.3 34.5v.3zM131.3 34.5l-.2 .3zM131.3 33.5l-.1 .3zM131.3 33.5l.1 .3zM131.3 33.5l.2 .1-.1 .2zM131.5 34.4l-.2 .4zM131.8 34l-.4 .7zM131.5 33.6l.1 .1-.2 .2zM131.5 34.3l-.2 .5z"/>
<path d="M131.5 33.6l-.1 .3zM131.6 33.7l-.1 .5zM131.6 33.7l-.1 .4zM131.4 33.9l.2-.2zM131.8 34.2l-.2 .5zM131.8 34.2l-.1 .3zM131.7 33.9l-.2 .4zM131.8 34.2l-.4 .5zM131.8 34l-.5 .8zM139.1 34.6l3.3-1.3-2.7 2.3zM150.4 27.5l3.5-.6v1.2zM190.1 39.8l.3-.1z"/>
<path d="M190.1 39.6l.3-.1zM190.1 39.9l.3 .1zM190.2 39.4h.5zM190.3 39.3h.9zM190.1 39.9l.2-.1zM190.1 39.8h.2l-.2 .1zM190.1 39.6l.3 .1-.3 .1zM190.2 40.1l.3-.1zM190.4 39.2h.7zM190.1 39.6l.4-.1zM190.1 39.6l.5-.2zM190.2 39.4h.4l-.5 .2z"/>
<path d="M190.6 39.1h.3zM190.2 39.4l.6-.1zM190.3 39.3h.5l-.6 .1zM190.8 39.3h.4zM190.4 39.2l.5-.1zM190.9 39.4l.3-.1zM190.9 39.4h.4zM190.3 39.3l.8-.1zM191 39.5l.3-.1zM191.1 39.5l.3 .1zM191.1 39.7l.3-.1zM191.1 39.8l.3-.2v.2z"/>
<path d="M191.1 39.9l.3-.1v.1zM191.1 39.9h.3zM191.1 39.8h.3zM132 45.6l1.2 .1-.9 3.5zM167.6 42.9l3.5 .6-3.5 .6zM173.6 43.5l3.5-.6v1.2zM190.2 40.1h.4zM190.3 40.2l1-.1zM190.4 40.3l.8-.1zM190.3 40.2l.4-.1zM190.3 40.2l.5-.1zM190.3 40.2l.6-.1z"/>
<path d="M190.6 40.4l.5-.1zM190.8 40.4l.3-.1zM190.9 40.1l.5-.2zM191.1 40l.3-.1zM190.4 40.3h.7zM190.3 40.2h.9zM190.9 40.1h.4zM137.2 199.1l3.5 .6-3.5 .6zM142.2 199.7l3.5-.6v1.2zM60.6 211.6l1.2-.3-.9 .6zM61.4 210.2l.4 .3zM61.4 210l.3 .2z"/>
<path d="M61.4 210.4l.4 .2zM61.4 209.8l.3 .2zM61.5 209.6l.3 .1v.2zM61.4 210.6l.5 .2h-.4zM61.5 209.4h.4zM61.6 211l1.7 .8-1.5-.5zM61.6 209.2l.4 .1-.1 .1zM61.4 210.2h.3v.1zM61.4 210l.3 .2h-.3zM61.4 209.8l.3 .2h-.3zM61.5 209.6l.3 .3-.4-.1zM61.8 211.3l1.5 .5z"/>
<path d="M60.6 211.6l1-.6 .2 .3zM61.8 209l.4 .1-.2 .2zM61.4 210.6l.5 .2zM61.5 209.6h.3zM61.5 209.4l.3 .2h-.3zM61.9 210.8l2.4-1.3-2.2 1.6zM61.9 211.4l1.1 .5zM61.9 208.9l.4 .1zM61.6 209.2l.3 .2h-.4zM61.8 209l.2 .3-.4-.1zM61.5 210.8h.4l.2 .3zM61.6 211l.6 .2z"/>
<path d="M61.5 210.8l.6 .3zM62.1 208.7l.5 .1zM61.6 211l.7 .2zM61.8 209l.1-.1 .3 .2zM62.1 211.5l.7 .3zM61.6 211l.8 .3zM62.3 208.6l.5 .2zM62.2 211.6l.6 .2zM62.4 211.7l.4 .1zM61.6 211l.9 .4zM61.9 208.9h.6zM61.9 208.9l.2-.2 .4 .2z"/>
<path d="M61.6 211l1.1 .5zM62.5 208.5l.7 .3zM62.1 208.7l.2-.1 .3 .2zM62.7 211.5l.8 .3zM61.9 211.4l.9 .4zM62.9 211.5l.8 .3zM62.3 208.6l.7 .2zM61.8 211.3l1.2 .6zM63.2 208.4l1.2 .6zM63.2 211.5l.7 .2zM61.6 211l1.7 .8zM62.5 208.5l.8 .3z"/>
<path d="M63.4 208.5l.9 .4zM62.7 208.4l1.9 .9zM62.5 208.5l1 .3zM63.6 211.4l.5 .2-.2 .1zM63.6 208.5l.4 .2zM63.5 208.8l1.1 .5zM63 211.5l.7 .3zM63.7 211.4h.6zM63.7 211.4h.6l-.2 .2zM63.7 215.2l.3 .1zM63.7 215.4l.4 .1zM63.8 215.5l1 .3z"/>
<path d="M63.8 215h.3zM63.7 208.9l.9 .4zM63.9 215.7l.7 .2zM63.4 211.5l.5 .2zM63.9 214.9l.3 .1zM63.8 209l.8 .3zM63.4 208.5l.7 .3zM63.4 208.5l.6 .2zM63.7 215.4h.3zM63.7 215.2l.3-.1zM63.8 215l.2 .1-.3 .1zM64 214.8l.5 .1z"/>
<path d="M64 211.2l.4 .1-.1 .1zM63.9 209l.7 .3zM63.8 215.5l.3 .1zM63.6 211.4l.5 .2zM63.9 214.9l.2 .1h-.3zM64 209.1l.6 .2zM64.1 209.2l.6 .3zM64.1 209.2l.6 .3h-.4zM64 215.8l.4 .1zM64.1 215.9h.3zM63.8 215.5l.4 .1zM64.2 211l.4 .1-.2 .2z"/>
<path d="M64.2 214.7l.8 .4zM63.8 215.5l.5 .2zM63.9 211.3l.4 .1zM63.9 214.9h.4zM64.3 210.9h.4l-.1 .2zM63.2 208.4l1.1 .5zM61.9 210.8l2.2-1.6 .2 .3zM64.3 214.6l.6 .3zM64.4 210.6l.3 .1h-.4zM64.3 210.7h.4v.2zM63.9 214.9h.5zM64.3 209.5l.5 .2z"/>
<path d="M64.4 209.6l.4 .3zM64.2 211l.2 .3-.4-.1zM62.9 208.4l1.5 .6zM64.4 209l1.2-.4-1 .7zM64.4 215.7h.5zM63.9 215.7l.5 .2zM64.4 209.8l.4 .1v.2zM64.5 210.4l.3 .1-.1 .2zM64.5 209.9l.3 .2h-.3zM64.5 210.1h.3v.2zM64.5 210.2l.3 .1v.2zM64.5 214.6l.3 .2z"/>
<path d="M64.5 215.7h.4zM64.3 210.9l.3 .2-.4-.1zM64 214.8l.6 .1zM62.9 208.4l1.5 .6 .2 .3zM63.8 215.5l.8 .4zM64.3 210.7l.4 .2h-.4zM64.6 214.9l.4 .2zM64.7 215l.3 .1zM64.7 215.1l.3 .1zM64.7 215.6h.3l-.1 .1zM64.3 209.5h.4l.1 .2zM64.5 210.4l.2 .3-.3-.1z"/>
<path d="M64.8 215.4h.2zM64.7 215.5l.3-.1v.2zM64.3 215.7l.5 .1zM64.8 215.2h.2zM64.8 215.3l.2 .1zM64.5 210.2l.3 .3zM64.3 214.6l.5 .2zM64.5 210.1l.3 .2zM64.4 209.8l.4 .3zM64.6 215.6l.3 .1zM64.2 214.7l.7 .2zM64.7 215.5l.3 .1z"/>
<path d="M64.4 209l1-.7 .2 .3zM85.6 222.8l2.9 2.1-3.4-1zM99.4 229.9l3.4 1-.5 1zM133.9 254.3l.6 3.5h-1.2zM133.3 243.3h1.2l-.6 3.5z"/>
</g>
<g fill="none" stroke="#000" stroke-width=".3">
<path d="M118.5 27.5h38.9M122 26.9l3.5 .6-3.5 .6zM125.5 26.5v23.6M130.6 34.6l.3-.2-.1 .3zM130.7 33.7l-.2 .3zM130.7 33.7l-.2 .4zM130.7 33.7l.2-.1-.4 .5zM130.8 34.2l-.2 .4zM130.8 34.1l-.2 .5zM130.8 34l-.2 .4zM130.8 34.3l-.2 .3zM130.8 33.9l-.2 .5z"/>
<path d="M130.9 34.4l-.1 .3zM130.9 33.6l-.4 .7zM130.9 33.6l.1-.1-.5 .8zM130.9 34.5v.3zM130.9 34.5v.3l-.1-.1zM131 34.5l-.1 .3zM131 33.5l-.5 .8zM131 33.5l-.2 .4zM131 33.5l-.1 .4zM131 33.5h.2l-.2 .3zM131.1 34.6v.2zM131.1 34.6l-.2 .2z"/>
<path d="M131.2 33.5l-.2 .3zM131.2 33.5l-.1 .3zM131.2 33.5h.1l-.1 .3zM131.2 34.5l-.1 .3zM131.3 34.5v.3zM131.3 34.5l-.2 .3zM131.3 33.5l-.1 .3zM131.3 33.5l.1 .3zM131.3 33.5l.2 .1-.1 .2zM131.4 33.9l.2-.2zM131.5 34.4l-.2 .4zM131.5 33.6l-.1 .3z"/>
<path d="M131.5 33.6l.1 .1-.2 .2zM131.5 34.3l-.2 .5zM131.6 33.7l-.1 .4zM131.6 33.7l-.1 .5zM131.7 33.9l-.2 .4zM131.7 33.9l-.4 .9zM131.8 34.2l-.4 .5zM131.8 34.2l-.2 .5zM131.8 34.2l-.1 .3zM131.8 34l-.5 .8zM131.8 34l-.4 .7zM139.1 34.6l3.3-1.3-2.7 2.3z"/>
<path d="M142 32.4l3.6 7.8M142.4 33.3a17.5 17.5 0 0 0-10.1 15.9M150.4 27.5l3.5-.6v1.2zM150.4 26.5v24M190.1 39.8l.3-.1zM190.1 39.8h.2l-.2 .1zM190.1 39.6l.4-.1zM190.1 39.6l.5-.2zM190.1 39.6l.3-.1zM190.1 39.6l.3 .1-.3 .1zM190.1 39.9l.2-.1zM190.1 39.9l.3 .1z"/>
<path d="M190.2 39.4l.6-.1zM190.2 39.4h.5zM190.2 39.4h.4l-.5 .2zM190.3 39.3l.8-.1zM190.3 39.3h.9zM190.3 39.3h.5l-.6 .1zM190.4 39.2l.5-.1zM190.4 39.2h.7zM190.6 39.1h.3zM190.8 39.3h.4zM190.9 39.4l.3-.1zM190.9 39.4h.4z"/>
<path d="M191 39.5l.3-.1zM191.1 39.5l.3 .1zM191.1 40l.3-.1zM191.1 39.7l.3-.1zM191.1 39.8l.3-.2v.2zM191.1 39.8h.3zM191.1 39.9l.3-.1v.1zM191.1 39.9h.3zM132 45.6l1.2 .1-.9 3.5zM164.1 43.5h27.6M167.6 42.9l3.5 .6-3.5 .6zM171.1 42.5v9.8"/>
<path d="M173.6 43.5l3.5-.6v1.2zM173.6 42.5v12.3M190.2 40.1l.3-.1zM190.2 40.1h.4zM190.3 40.2l.6-.1zM190.3 40.2l.5-.1zM190.3 40.2l.4-.1zM190.3 40.2l1-.1zM190.3 40.2h.9zM190.4 40.3l.8-.1zM190.4 40.3h.7zM190.6 40.4l.5-.1z"/>
<path d="M190.8 40.4l.3-.1zM190.9 40.1h.4zM190.9 40.1l.5-.2zM133.7 199.7h25.4M137.2 199.1l3.5 .6-3.5 .6zM142.2 199.7l3.5-.6v1.2zM142.2 198.7v7.6M60.2 211.6l45.6 21.3M60.6 211.6l1-.6 .2 .3zM60.6 211.6l1.2-.3-.9 .6zM61.4 210.2h.3v.1zM61.4 210.2l.4 .3z"/>
<path d="M61.4 210l.3 .2zM61.4 210l.3 .2h-.3zM61.4 210.4l.4 .2zM61.4 209.8l.3 .2zM61.4 209.8l.3 .2h-.3zM61.4 210.6l.5 .2zM61.4 210.6l.5 .2h-.4zM61.5 209.6h.3zM61.5 209.6l.3 .1v.2zM61.5 209.6l.3 .3-.4-.1zM61.5 210.8h.4l.2 .3zM61.5 210.8l.6 .3z"/>
<path d="M61.5 209.4h.4zM61.5 209.4l.3 .2h-.3zM61.6 211l1.1 .5zM61.6 211l.9 .4zM61.6 211l.8 .3zM61.6 211l.7 .2zM61.6 211l.6 .2zM61.6 211l1.7 .8zM61.6 211l1.7 .8-1.5-.5zM61.6 209.2l.4 .1-.1 .1zM61.6 209.2l.3 .2h-.4zM61.8 211.3l1.5 .5z"/>
<path d="M61.8 211.3l1.2 .6zM61.8 209l.1-.1 .3 .2zM61.8 209l.4 .1-.2 .2zM61.8 209l.2 .3-.4-.1zM61.9 210.8l2.2-1.6 .2 .3zM61.9 210.8l2.4-1.3-2.2 1.6zM61.9 211.4l1.1 .5zM61.9 211.4l.9 .4zM61.9 208.9h.6zM61.9 208.9l.2-.2 .4 .2zM61.9 208.9l.4 .1zM62.1 211.5l.7 .3z"/>
<path d="M62.1 208.7l.2-.1 .3 .2zM62.1 208.7l.5 .1zM62.2 211.6l.6 .2zM62.3 208.6l.7 .2zM62.3 208.6l.5 .2zM62.4 211.7l.4 .1zM62.5 208.5l.8 .3zM62.5 208.5l1 .3zM62.5 208.5l.7 .3zM62.7 211.5l.8 .3zM62.7 208.4l1.9 .9zM62.9 211.5l.8 .3z"/>
<path d="M62.9 208.4l1.5 .6zM62.9 208.4l1.5 .6 .2 .3zM63 211.5l.7 .3zM63.2 208.4l1.1 .5zM63.2 208.4l1.2 .6zM63.2 211.5l.7 .2zM63.4 211.5l.5 .2zM63.4 208.5l.7 .3zM63.4 208.5l.6 .2zM63.4 208.5l.9 .4zM63.5 208.8l1.1 .5zM63.6 211.4l.5 .2z"/>
<path d="M63.6 211.4l.5 .2-.2 .1zM63.6 208.5l.4 .2zM63.7 208.9l.9 .4zM63.7 211.4h.6zM63.7 211.4h.6l-.2 .2zM63.7 215.2l.3-.1zM63.7 215.2l.3 .1zM63.7 215.4h.3zM63.7 215.4l.4 .1zM63.8 215.5l.5 .2zM63.8 215.5l.4 .1zM63.8 215.5l.3 .1z"/>
<path d="M63.8 215.5l1 .3zM63.8 215.5l.8 .4zM63.8 215h.3zM63.8 215l.2 .1-.3 .1zM63.8 209l.8 .3zM63.9 215.7l.7 .2zM63.9 215.7l.5 .2zM63.9 214.9h.4zM63.9 214.9h.5zM63.9 214.9l.3 .1zM63.9 214.9l.2 .1h-.3zM63.9 211.3l.4 .1z"/>
<path d="M63.9 209l.7 .3zM64 215.8l.4 .1zM64 214.8l.6 .1zM64 214.8l.5 .1zM64 211.2l.4 .1-.1 .1zM64 209.1l.6 .2zM64.1 209.2l.6 .3zM64.1 209.2l.6 .3h-.4zM64.1 215.9h.3zM64.2 211l.4 .1-.2 .2zM64.2 211l.2 .3-.4-.1zM64.2 214.7l.7 .2z"/>
<path d="M64.2 214.7l.8 .4zM64.3 210.9h.4l-.1 .2zM64.3 210.9l.3 .2-.4-.1zM64.3 209.5l.5 .2zM64.3 209.5h.4l.1 .2zM64.3 215.7l.5 .1zM64.3 214.6l.5 .2zM64.3 214.6l.6 .3zM64.3 210.7h.4v.2zM64.3 210.7l.4 .2h-.4zM64.4 209.6l.4 .3zM64.4 210.6l.3 .1h-.4z"/>
<path d="M64.4 209l1-.7 .2 .3zM64.4 209l1.2-.4-1 .7zM64.4 215.7h.5zM64.4 209.8l.4 .1v.2zM64.4 209.8l.4 .3zM64.5 209.9l.3 .2h-.3zM64.5 210.4l.3 .1-.1 .2zM64.5 210.4l.2 .3-.3-.1zM64.5 210.1h.3v.2zM64.5 210.1l.3 .2zM64.5 210.2l.3 .1v.2zM64.5 210.2l.3 .3z"/>
<path d="M64.5 214.6l.3 .2zM64.5 215.7h.4zM64.6 214.9l.4 .2zM64.6 215.6l.3 .1zM64.7 215l.3 .1zM64.7 215.1l.3 .1zM64.7 215.6h.3l-.1 .1zM64.7 215.5l.3-.1v.2zM64.7 215.5l.3 .1zM64.8 215.2h.2zM64.8 215.3l.2 .1zM64.8 215.4h.2z"/>
<path d="M85.6 222.8l2.9 2.1-3.4-1zM99.4 229.9l3.4 1-.5 1zM133.9 239.8v29.1M107.7 254.3h27.2M107.7 246.8h27.2M133.3 243.3h1.2l-.6 3.5zM133.9 254.3l.6 3.5h-1.2z"/>
</g>
<g font-size="7.6">
<text x="105" y="9.4" transform="rotate(-180 105 9.4)">09650147-401-06-01A Деталь</text>
<text x="315" y="247.1">09650147-401-06-01A Деталь</text>
<text x="298.5" y="262.6">Втулка уплотнительная</text>
<text x="383.1" y="267.1">0,68</text>
<text x="319.5" y="270.3">большая</text>
</g>
<g font-size="7.5">
<text x="396" y="24.9">(</text>
<text x="404.1" y="24.9">)</text>
</g>
<g font-size="7.2">
<text x="76.8" y="82" transform="rotate(-90 76.8 82)">)</text>
<text x="86.8" y="81.9" transform="rotate(-90 86.8 81.9)">)</text>
<text x="76.8" y="90.3" transform="rotate(-90 76.8 90.3)">(</text>
<text x="86.8" y="90.4" transform="rotate(-90 86.8 90.4)">(</text>
<text x="110" y="116.7">( )</text>
<text x="37.6" y="142.6" transform="rotate(-90 37.6 142.6)">)</text>
<text x="37.6" y="150.9" transform="rotate(-90 37.6 150.9)">(</text>
</g>
<text font-size="6.8" x="402.8" y="266.8">5:4</text>
<g font-size="6.1">
<text x="305.7" y="286.6">Сталь 45 ГОСТ 1050-88</text>
<text x="380" y="286.6">ООО &quot;ПТО&quot;</text>
</g>
<g font-size="5.9">
<text x="196" y="153.1">A</text>
<text x="141.6" y="158">А-А</text>
<text x="36.8" y="268.6">A</text>
</g>
<g font-size="5.3">
<text x="12.3" y="46.6" transform="rotate(-90 12.3 46.6)">Перв. примен.</text>
<text x="12.3" y="102.8" transform="rotate(-90 12.3 102.8)">Справ. №</text>
<text x="12.3" y="175.8" transform="rotate(-90 12.3 175.8)">Подп. и дата</text>
<text x="12.3" y="205.5" transform="rotate(-90 12.3 205.5)">Инв. № дубл.</text>
<text x="12.3" y="230.6" transform="rotate(-90 12.3 230.6)">Взам. инв. №</text>
<text x="12.3" y="260.8" transform="rotate(-90 12.3 260.8)">Подп. и дата</text>
<text x="12.3" y="290.5" transform="rotate(-90 12.3 290.5)">Инв. № подл.</text>
<text x="295.8" y="296">Копировал</text>
<text x="365" y="295.9">Формат A3</text>
</g>
<g font-size="5.1">
<text x="146.1" y="14.2">38,5</text>
<text x="163" y="22.1">14</text>
<text x="390.2" y="18.6">2,5</text>
<text x="133.4" y="26.6">19,9*</text>
<text x="167.5" y="29.2">8</text>
<text x="130.6" y="40.1" transform="rotate(-56 130.6 40.1)">65</text>
<text x="369.3" y="39.9">92</text>
<text x="111.5" y="43">0,8</text>
<text x="179.8" y="42.6">2х 45</text>
<text x="383.8" y="49.2">R42</text>
<text x="394.6" y="49.2">0,1</text>
<text x="102.7" y="63.8">0,8</text>
<text x="103" y="71.7">0,04</text>
<text x="113.5" y="71.7">A</text>
<text x="388.5" y="80.3">М5</text>
<text x="388.5" y="85.5">3 отв.</text>
<text x="197.7" y="94.2" transform="rotate(-90 197.7 94.2)">30,2</text>
<text x="213.7" y="92.8" transform="rotate(-90 213.7 92.8)">42</text>
<text x="230.5" y="92.7" transform="rotate(-90 230.5 92.7)">65</text>
<text x="76.1" y="100.6" transform="rotate(-90 76.1 100.6)">70 n6</text>
<text x="86.1" y="100.6" transform="rotate(-90 86.1 100.6)">62 P5</text>
<text x="218.9" y="100.3" transform="rotate(-90 218.9 100.3)">2 места</text>
<text x="99.5" y="116">16 H11</text>
<text x="102.1" y="135.6" transform="rotate(-80 102.1 135.6)">20</text>
<text x="112.7" y="143">2</text>
<text x="150" y="148.2" transform="rotate(-90 150 148.2)">0,8</text>
<text x="49.5" y="154" transform="rotate(-90 49.5 154)">35,3</text>
<text x="71.3" y="151.1">3</text>
<text x="138.7" y="150.7">A</text>
<text x="36.9" y="161.2" transform="rotate(-90 36.9 161.2)">38 H9</text>
<text x="42.8" y="160.9" transform="rotate(-90 42.8 160.9)">2 места</text>
<text x="58.5" y="156.4">2 места</text>
<text x="104.1" y="157.3">2,5</text>
<text x="368.6" y="161.7" transform="rotate(-37 368.6 161.7)">120</text>
<text x="94.6" y="162.5">3 места</text>
<text x="108.1" y="179.6">6</text>
<text x="157.5" y="181.1">2</text>
<text x="231.1" y="197.7">1. 32...38 HRCэ;</text>
<text x="27" y="199.7" transform="rotate(-90 27 199.7)">62,5</text>
<text x="154.1" y="198.8">0,5</text>
<text x="231.1" y="202.9">2. *- размеры для справок;</text>
<text x="45.6" y="209.6" transform="rotate(25 45.6 209.6)">4 отв х90</text>
<text x="154.1" y="204.1">2 места</text>
<text x="181.1" y="207.4" transform="rotate(-90 181.1 207.4)">68</text>
<text x="192.7" y="207.6" transform="rotate(-90 192.7 207.6)">75</text>
<text x="231.1" y="208.2">3. Предельные отклонения по H12; h12;</text>
<text x="306.1" y="208.2">IT12/2;</text>
<text x="64.3" y="212.6" transform="rotate(25 64.3 212.6)">4</text>
<text x="231.1" y="213.4">4. Неуказанные фаски- 0.5х45 , радиусы- R0.5 мм.</text>
<text x="231.1" y="218.7">5. Покрытие: Хим. Окс.</text>
<text x="57.6" y="256.1">2</text>
<text x="88.6" y="266.2">7</text>
<text x="133" y="268.9" transform="rotate(-90 133 268.9)">2,5*</text>
<text x="35.4" y="273.9">3:1</text>
<text x="59.5" y="275.7">0,04</text>
<text x="70.1" y="275.7">A</text>
<text x="85.2" y="285.7">2,5</text>
</g>
<g font-size="4.5">
<text x="369.1" y="256.1">Лит.</text>
<text x="383.9" y="256.1">Масса</text>
<text x="399" y="256.1">Масштаб</text>
<text x="230.5" y="261.1">Изм.</text>
<text x="238" y="261.1">Лист</text>
<text x="251.7" y="261.1">№ докум.</text>
<text x="273.7" y="261.1">Подп.</text>
<text x="286" y="261.1">Дата</text>
<text x="231.4" y="266.1">Pазраб.</text>
<text x="248.4" y="266.1">Арзамасов В.В.</text>
<text x="231.4" y="271.1">Пров.</text>
<text x="231.4" y="281.1">Нач.отд.</text>
<text x="231.4" y="276.1">Т.контр.</text>
<text x="366" y="276.1">Лист</text>
<text x="379.4" y="276.1">1</text>
<text x="385.3" y="276.1">Листов</text>
<text x="405.4" y="276.1">1</text>
<text x="231.4" y="286.1">Н.контр.</text>
<text x="231.4" y="291.1">Утв.</text>
</g>
<text font-size="3.5" x="286.1" y="265.7">21.11.19</text>
<g font-size="3.1">
<text x="74" y="88.9" transform="rotate(-90 74 88.9)">+0,039</text>
<text x="76.8" y="88.9" transform="rotate(-90 76.8 88.9)">+0,020</text>
<text x="84" y="89" transform="rotate(-90 84 89)">-0,027</text>
<text x="86.8" y="89" transform="rotate(-90 86.8 89)">-0,040</text>
<text x="111.4" y="113.9">+0,11</text>
<text x="34.8" y="149.5" transform="rotate(-90 34.8 149.5)">+0,062</text>
</g>
</svg>
